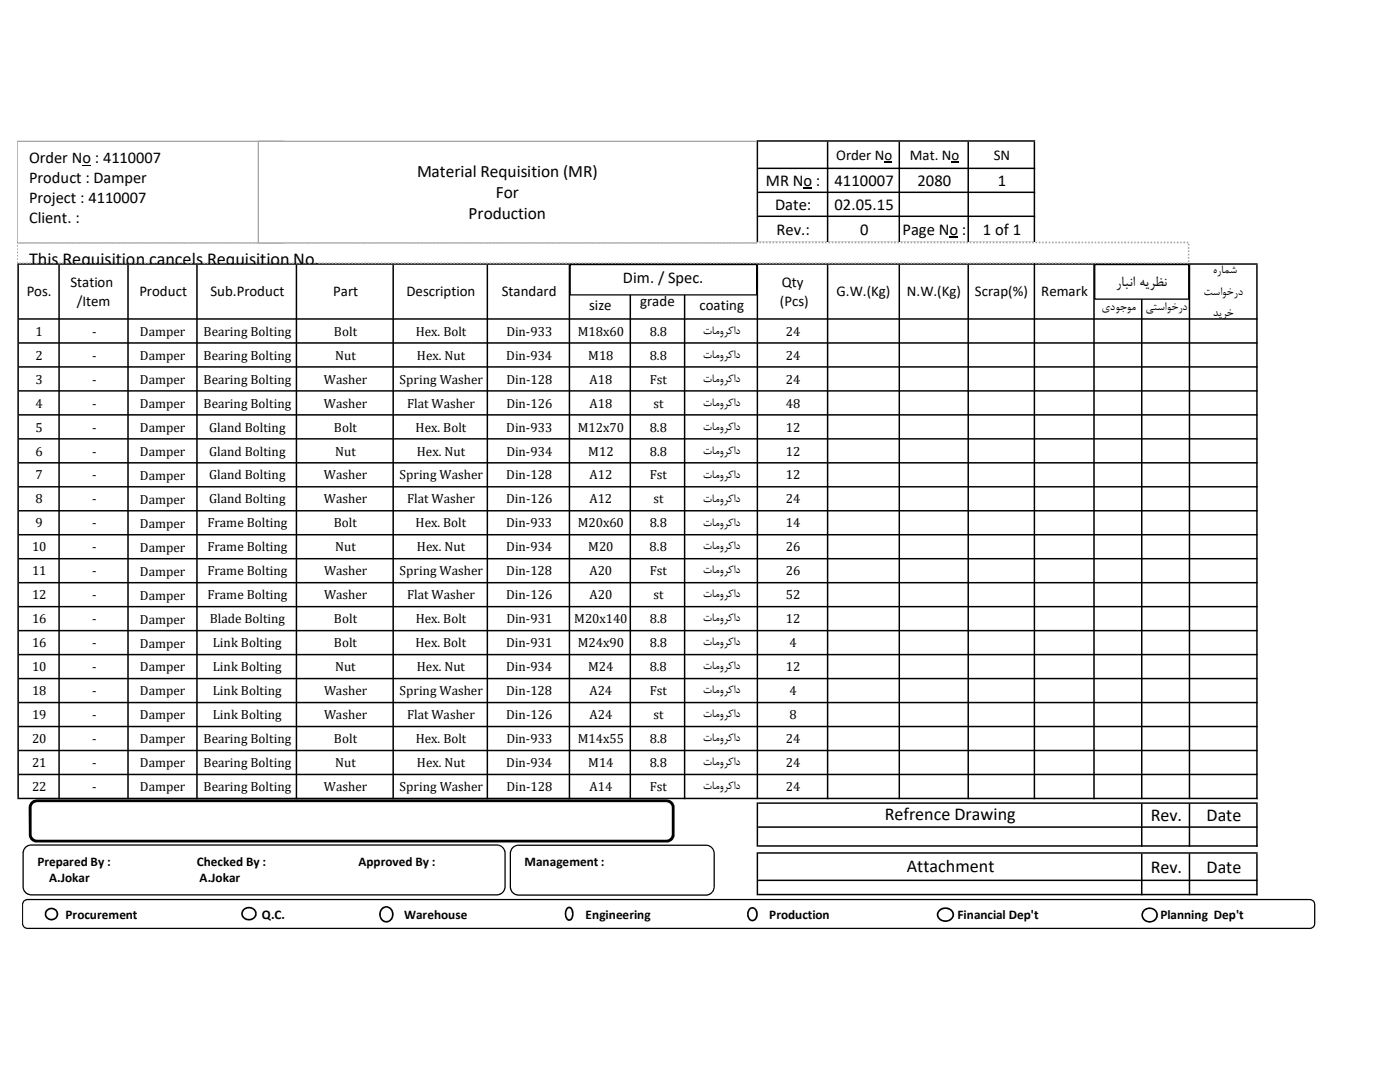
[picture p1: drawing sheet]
<svg xmlns="http://www.w3.org/2000/svg" width="279mm" height="216mm" viewBox="0 0 279 216" stroke-linecap="round" stroke-linejoin="round" font-family="sans-serif">
<path d="M160.4 37.5h1.7v.2h-1.7zM176.5 32.2h1.6v.2h-1.6zM189.9 32.2h1.5v.2h-1.5zM189.5 47.2h1.7v.3h-1.7z" fill="#000"/>
<g fill="#000">
<path d="M151 28h.3v20.6h-.3zM165 28.3h.3v20.3h-.3zM179.3 28.3h.3v20.3h-.3zM193.1 28.3h.3v20.3h-.3zM151 52.8h.3v106.7h-.3zM227.7 52.8h.3v106.7h-.3zM237.2 52.8h.3v106.7h-.3zM250.7 52.8h.3v106.7h-.3zM151 160.1h.3v8.9h-.3zM227.7 160.4h.3v8.6h-.3zM237.2 160.4h.3v8.6h-.3zM250.7 160.4h.3v8.6h-.3zM151 170.1h.3v8.5h-.3zM165 52.8h.3v106.7h-.3zM179.3 52.8h.3v106.7h-.3zM193.1 52.8h.3v106.7h-.3zM206.3 28.3h.3v131.2h-.3zM3.5 52.5h.3v107h-.3zM11.6 52.8h.3v106.7h-.3zM25.4 52.8h.3v106.7h-.3zM39.2 52.8h.3v106.7h-.3zM59 52.8h.3v106.7h-.3zM78.3 52.8h.3v106.7h-.3zM97.1 52.8h.3v106.7h-.3zM113.5 52.8h.3v106.7h-.3zM125.6 52.8h.3v106.7h-.3zM136.5 52.8h.3v106.7h-.3zM218.2 52.8h.3v106.7h-.3zM227.7 170.3h.3v8.3h-.3zM237.2 170.3h.3v8.3h-.3zM250.7 170.3h.3v8.3h-.3z" fill-rule="evenodd"/>
<path d="M151.3 28h55.3v.3h-55.3zM151.3 33.4h55.3v.3h-55.3zM151.3 38.2h55.3v.3h-55.3zM151.3 43h55.3v.3h-55.3zM151.3 48.3h55.3v.3h-55.3zM3.8 52.5h247.2v.3h-247.2zM3.8 63.5h247.2v.3h-247.2zM3.8 68.3h247.2v.3h-247.2zM3.8 73.1h247.2v.3h-247.2zM3.8 77.9h247.2v.2h-247.2zM3.8 82.6h247.2v.3h-247.2zM3.8 87.4h247.2v.3h-247.2zM3.8 92.2h247.2v.3h-247.2zM3.8 97h247.2v.3h-247.2zM3.8 101.8h247.2v.3h-247.2zM3.8 106.6h247.2v.2h-247.2zM3.8 111.3h247.2v.3h-247.2zM3.8 116.1h247.2v.3h-247.2zM3.8 120.9h247.2v.3h-247.2zM3.8 125.7h247.2v.3h-247.2zM3.8 130.5h247.2v.3h-247.2zM3.8 135.3h247.2v.3h-247.2zM3.8 140h247.2v.3h-247.2zM3.8 144.8h247.2v.3h-247.2zM3.8 149.6h247.2v.3h-247.2zM3.8 154.4h247.2v.3h-247.2zM3.8 159.2h247.2v.3h-247.2zM151.3 160.1h99.7v.3h-99.7zM151.3 164.9h99.7v.3h-99.7zM151.3 168.7h99.7v.3h-99.7zM151.3 170.1h99.7v.2h-99.7zM151.3 175.5h99.7v.3h-99.7zM151.3 178.4h99.7v.2h-99.7z" fill-rule="evenodd"/>
</g>
<path d="M3.4 48.4h233.8v4.1h-233.8z" fill="#fff"/>
<path d="M3.4 52.2h.2v.3h-.2zM3.4 51.5h.2v.4h-.2zM3.4 50.9h.2v.3h-.2zM3.4 50.2h.2v.3h-.2zM3.4 49.6h.2v.3h-.2zM3.4 48.9h.2v.3h-.2zM3.4 48.2h.2v.4h-.2l.2-.2v.2h-.2zM3.9 48.2h.3v.4h-.3zM4.6 48.2h.3v.4h-.3zM5.2 48.2h.3v.4h-.3zM5.9 48.2h.3v.4h-.3zM6.5 48.2h.4v.4h-.4zM7.2 48.2h.3v.4h-.3zM7.8 48.2h.4v.4h-.4zM8.5 48.2h.3v.4h-.3zM9.1 48.2h.4v.4h-.4zM9.8 48.2h.3v.4h-.3zM10.5 48.2h.3v.4h-.3zM11.1 48.2h.3v.4h-.3zM11.8 48.2h.3v.4h-.3zM12.4 48.2h.3v.4h-.3zM13.1 48.2h.3v.4h-.3zM13.8 48.2h.3v.4h-.3zM14.4 48.2h.3v.4h-.3zM15.1 48.2h.3v.4h-.3zM15.7 48.2h.3v.4h-.3zM16.4 48.2h.3v.4h-.3zM17 48.2h.4v.4h-.4zM17.7 48.2h.3v.4h-.3zM18.3 48.2h.4v.4h-.4zM19 48.2h.3v.4h-.3zM19.6 48.2h.4v.4h-.4zM20.3 48.2h.3v.4h-.3zM21 48.2h.3v.4h-.3zM21.6 48.2h.3v.4h-.3zM22.3 48.2h.3v.4h-.3zM22.9 48.2h.3v.4h-.3zM23.6 48.2h.3v.4h-.3zM24.3 48.2h.3v.4h-.3zM24.9 48.2h.3v.4h-.3zM25.6 48.2h.3v.4h-.3zM26.2 48.2h.3v.4h-.3zM26.9 48.2h.3v.4h-.3zM27.5 48.2h.4v.4h-.4zM28.2 48.2h.3v.4h-.3zM28.8 48.2h.4v.4h-.4zM29.5 48.2h.3v.4h-.3zM30.1 48.2h.4v.4h-.4zM30.8 48.2h.3v.4h-.3zM31.5 48.2h.3v.4h-.3zM32.1 48.2h.3v.4h-.3zM32.8 48.2h.3v.4h-.3zM33.4 48.2h.3v.4h-.3zM34.1 48.2h.3v.4h-.3zM34.8 48.2h.3v.4h-.3zM35.4 48.2h.3v.4h-.3zM36.1 48.2h.3v.4h-.3zM36.7 48.2h.3v.4h-.3zM37.4 48.2h.3v.4h-.3zM38 48.2h.4v.4h-.4zM38.7 48.2h.3v.4h-.3zM39.3 48.2h.4v.4h-.4zM40 48.2h.3v.4h-.3zM40.6 48.2h.4v.4h-.4zM41.3 48.2h.3v.4h-.3zM42 48.2h.3v.4h-.3zM42.6 48.2h.3v.4h-.3zM43.3 48.2h.3v.4h-.3zM43.9 48.2h.3v.4h-.3zM44.6 48.2h.3v.4h-.3zM45.3 48.2h.3v.4h-.3zM45.9 48.2h.3v.4h-.3zM46.6 48.2h.3v.4h-.3zM47.2 48.2h.3v.4h-.3zM47.9 48.2h.3v.4h-.3zM48.5 48.2h.4v.4h-.4zM49.2 48.2h.3v.4h-.3zM49.8 48.2h.4v.4h-.4zM50.5 48.2h.3v.4h-.3zM51.1 48.2h.4v.4h-.4zM51.8 48.2h.3v.4h-.3zM52.5 48.2h.3v.4h-.3zM53.1 48.2h.3v.4h-.3zM53.8 48.2h.3v.4h-.3zM54.4 48.2h.3v.4h-.3zM55.1 48.2h.3v.4h-.3zM55.8 48.2h.2v.4h-.2zM56.4 48.2h.3v.4h-.3zM57.1 48.2h.3v.4h-.3zM57.7 48.2h.3v.4h-.3zM58.4 48.2h.3v.4h-.3zM59 48.2h.4v.4h-.4zM59.7 48.2h.3v.4h-.3zM60.3 48.2h.4v.4h-.4zM61 48.2h.3v.4h-.3zM61.6 48.2h.4v.4h-.4zM62.3 48.2h.3v.4h-.3zM62.9 48.2h.4v.4h-.4zM63.6 48.2h.3v.4h-.3zM64.3 48.2h.3v.4h-.3zM64.9 48.2h.3v.4h-.3zM65.6 48.2h.3v.4h-.3zM66.3 48.2h.2v.4h-.2zM66.9 48.2h.3v.4h-.3zM67.6 48.2h.3v.4h-.3zM68.2 48.2h.3v.4h-.3zM68.9 48.2h.3v.4h-.3zM69.5 48.2h.3v.4h-.3zM70.2 48.2h.3v.4h-.3zM70.8 48.2h.4v.4h-.4zM71.5 48.2h.3v.4h-.3zM72.1 48.2h.4v.4h-.4zM72.8 48.2h.3v.4h-.3zM73.4 48.2h.4v.4h-.4zM74.1 48.2h.3v.4h-.3zM74.8 48.2h.3v.4h-.3zM75.4 48.2h.3v.4h-.3zM76.1 48.2h.3v.4h-.3zM76.8 48.2h.2v.4h-.2zM77.4 48.2h.3v.4h-.3zM78.1 48.2h.3v.4h-.3zM78.7 48.2h.3v.4h-.3zM79.4 48.2h.3v.4h-.3zM80 48.2h.3v.4h-.3zM80.7 48.2h.3v.4h-.3zM81.3 48.2h.4v.4h-.4zM82 48.2h.3v.4h-.3zM82.6 48.2h.4v.4h-.4zM83.3 48.2h.3v.4h-.3zM83.9 48.2h.4v.4h-.4zM84.6 48.2h.3v.4h-.3zM85.3 48.2h.3v.4h-.3zM85.9 48.2h.3v.4h-.3zM86.6 48.2h.3v.4h-.3zM87.2 48.2h.3v.4h-.3zM87.9 48.2h.3v.4h-.3zM88.6 48.2h.3v.4h-.3zM89.2 48.2h.3v.4h-.3zM89.9 48.2h.3v.4h-.3zM90.5 48.2h.3v.4h-.3zM91.2 48.2h.3v.4h-.3zM91.8 48.2h.4v.4h-.4zM92.5 48.2h.3v.4h-.3zM93.1 48.2h.4v.4h-.4zM93.8 48.2h.3v.4h-.3zM94.4 48.2h.4v.4h-.4zM95.1 48.2h.3v.4h-.3zM95.8 48.2h.3v.4h-.3zM96.4 48.2h.3v.4h-.3zM97.1 48.2h.3v.4h-.3zM97.7 48.2h.3v.4h-.3zM98.4 48.2h.3v.4h-.3zM99.1 48.2h.3v.4h-.3zM99.7 48.2h.3v.4h-.3zM100.4 48.2h.3v.4h-.3zM101 48.2h.3v.4h-.3zM101.7 48.2h.3v.4h-.3zM102.3 48.2h.4v.4h-.4zM103 48.2h.3v.4h-.3zM103.6 48.2h.4v.4h-.4zM104.3 48.2h.3v.4h-.3zM104.9 48.2h.4v.4h-.4zM105.6 48.2h.3v.4h-.3zM106.3 48.2h.3v.4h-.3zM106.9 48.2h.3v.4h-.3zM107.6 48.2h.3v.4h-.3zM108.2 48.2h.3v.4h-.3zM108.9 48.2h.3v.4h-.3zM109.6 48.2h.3v.4h-.3zM110.2 48.2h.3v.4h-.3zM110.9 48.2h.3v.4h-.3zM111.5 48.2h.3v.4h-.3zM112.2 48.2h.3v.4h-.3zM112.8 48.2h.4v.4h-.4zM113.5 48.2h.3v.4h-.3zM114.1 48.2h.4v.4h-.4zM114.8 48.2h.3v.4h-.3zM115.4 48.2h.4v.4h-.4zM116.1 48.2h.3v.4h-.3zM116.8 48.2h.3v.4h-.3zM117.4 48.2h.3v.4h-.3zM118.1 48.2h.3v.4h-.3zM118.7 48.2h.3v.4h-.3zM119.4 48.2h.3v.4h-.3zM120.1 48.2h.3v.4h-.3zM120.7 48.2h.3v.4h-.3zM121.4 48.2h.3v.4h-.3zM122 48.2h.3v.4h-.3zM122.7 48.2h.3v.4h-.3zM123.3 48.2h.4v.4h-.4zM124 48.2h.3v.4h-.3zM124.6 48.2h.4v.4h-.4zM125.3 48.2h.3v.4h-.3zM125.9 48.2h.4v.4h-.4zM126.6 48.2h.3v.4h-.3zM127.3 48.2h.3v.4h-.3zM127.9 48.2h.3v.4h-.3zM128.6 48.2h.3v.4h-.3zM129.2 48.2h.3v.4h-.3zM129.9 48.2h.3v.4h-.3zM130.6 48.2h.3v.4h-.3zM131.2 48.2h.3v.4h-.3zM131.9 48.2h.3v.4h-.3zM132.5 48.2h.3v.4h-.3zM133.2 48.2h.3v.4h-.3zM133.8 48.2h.4v.4h-.4zM134.5 48.2h.3v.4h-.3zM135.1 48.2h.4v.4h-.4zM135.8 48.2h.3v.4h-.3zM136.4 48.2h.4v.4h-.4zM137.1 48.2h.3v.4h-.3zM137.8 48.2h.3v.4h-.3zM138.4 48.2h.3v.4h-.3zM139.1 48.2h.3v.4h-.3zM139.7 48.2h.3v.4h-.3zM140.4 48.2h.3v.4h-.3zM141.1 48.2h.3v.4h-.3zM141.7 48.2h.3v.4h-.3zM142.4 48.2h.3v.4h-.3zM143 48.2h.3v.4h-.3zM143.7 48.2h.3v.4h-.3zM144.3 48.2h.4v.4h-.4zM145 48.2h.3v.4h-.3zM145.6 48.2h.4v.4h-.4zM146.3 48.2h.3v.4h-.3zM146.9 48.2h.4v.4h-.4zM147.6 48.2h.3v.4h-.3zM148.3 48.2h.3v.4h-.3zM148.9 48.2h.3v.4h-.3zM149.6 48.2h.3v.4h-.3zM150.2 48.2h.3v.4h-.3zM150.9 48.2h.3v.4h-.3zM151.6 48.2h.2v.4h-.2zM152.2 48.2h.3v.4h-.3zM152.9 48.2h.3v.4h-.3zM153.5 48.2h.3v.4h-.3zM154.2 48.2h.3v.4h-.3zM154.8 48.2h.4v.4h-.4zM155.5 48.2h.3v.4h-.3zM156.1 48.2h.4v.4h-.4zM156.8 48.2h.3v.4h-.3zM157.4 48.2h.4v.4h-.4zM158.1 48.2h.3v.4h-.3zM158.7 48.2h.4v.4h-.4zM159.4 48.2h.3v.4h-.3zM160.1 48.2h.3v.4h-.3zM160.7 48.2h.3v.4h-.3zM161.4 48.2h.3v.4h-.3zM162.1 48.2h.2v.4h-.2zM162.7 48.2h.3v.4h-.3zM163.4 48.2h.3v.4h-.3zM164 48.2h.3v.4h-.3zM164.7 48.2h.3v.4h-.3zM165.3 48.2h.4v.4h-.4zM166 48.2h.3v.4h-.3zM166.6 48.2h.4v.4h-.4zM167.3 48.2h.3v.4h-.3zM167.9 48.2h.4v.4h-.4zM168.6 48.2h.3v.4h-.3zM169.2 48.2h.4v.4h-.4zM169.9 48.2h.3v.4h-.3zM170.6 48.2h.3v.4h-.3zM171.2 48.2h.3v.4h-.3zM171.9 48.2h.3v.4h-.3zM172.6 48.2h.2v.4h-.2zM173.2 48.2h.3v.4h-.3zM173.9 48.2h.3v.4h-.3zM174.5 48.2h.3v.4h-.3zM175.2 48.2h.3v.4h-.3zM175.8 48.2h.3v.4h-.3zM176.5 48.2h.3v.4h-.3zM177.1 48.2h.4v.4h-.4zM177.8 48.2h.3v.4h-.3zM178.4 48.2h.4v.4h-.4zM179.1 48.2h.3v.4h-.3zM179.7 48.2h.4v.4h-.4zM180.4 48.2h.3v.4h-.3zM181.1 48.2h.3v.4h-.3zM181.7 48.2h.3v.4h-.3zM182.4 48.2h.3v.4h-.3zM183 48.2h.3v.4h-.3zM183.7 48.2h.3v.4h-.3zM184.4 48.2h.3v.4h-.3zM185 48.2h.3v.4h-.3zM185.7 48.2h.3v.4h-.3zM186.3 48.2h.3v.4h-.3zM187 48.2h.3v.4h-.3zM187.6 48.2h.4v.4h-.4zM188.3 48.2h.3v.4h-.3zM188.9 48.2h.4v.4h-.4zM189.6 48.2h.3v.4h-.3zM190.2 48.2h.4v.4h-.4zM190.9 48.2h.3v.4h-.3zM191.6 48.2h.3v.4h-.3zM192.2 48.2h.3v.4h-.3zM192.9 48.2h.3v.4h-.3zM193.5 48.2h.3v.4h-.3zM194.2 48.2h.3v.4h-.3zM194.9 48.2h.3v.4h-.3zM195.5 48.2h.3v.4h-.3zM196.2 48.2h.3v.4h-.3zM196.8 48.2h.3v.4h-.3zM197.5 48.2h.3v.4h-.3zM198.1 48.2h.4v.4h-.4zM198.8 48.2h.3v.4h-.3zM199.4 48.2h.4v.4h-.4zM200.1 48.2h.3v.4h-.3zM200.7 48.2h.4v.4h-.4zM201.4 48.2h.3v.4h-.3zM202.1 48.2h.3v.4h-.3zM202.7 48.2h.3v.4h-.3zM203.4 48.2h.3v.4h-.3zM204 48.2h.3v.4h-.3zM204.7 48.2h.3v.4h-.3zM205.4 48.2h.3v.4h-.3zM206 48.2h.3v.4h-.3zM206.7 48.2h.3v.4h-.3zM207.3 48.2h.3v.4h-.3zM208 48.2h.3v.4h-.3zM208.6 48.2h.4v.4h-.4zM209.3 48.2h.3v.4h-.3zM209.9 48.2h.4v.4h-.4zM210.6 48.2h.3v.4h-.3zM211.2 48.2h.4v.4h-.4zM211.9 48.2h.3v.4h-.3zM212.6 48.2h.3v.4h-.3zM213.2 48.2h.3v.4h-.3zM213.9 48.2h.3v.4h-.3zM214.5 48.2h.3v.4h-.3zM215.2 48.2h.3v.4h-.3zM215.9 48.2h.3v.4h-.3zM216.5 48.2h.3v.4h-.3zM217.2 48.2h.3v.4h-.3zM217.8 48.2h.3v.4h-.3zM218.5 48.2h.3v.4h-.3zM219.1 48.2h.4v.4h-.4zM219.8 48.2h.3v.4h-.3zM220.4 48.2h.4v.4h-.4zM221.1 48.2h.3v.4h-.3zM221.7 48.2h.4v.4h-.4zM222.4 48.2h.3v.4h-.3zM223.1 48.2h.3v.4h-.3zM223.7 48.2h.3v.4h-.3zM224.4 48.2h.3v.4h-.3zM225 48.2h.3v.4h-.3zM225.7 48.2h.3v.4h-.3zM226.4 48.2h.3v.4h-.3zM227 48.2h.3v.4h-.3zM227.7 48.2h.3v.4h-.3zM228.3 48.2h.3v.4h-.3zM229 48.2h.3v.4h-.3zM229.6 48.2h.4v.4h-.4zM230.3 48.2h.3v.4h-.3zM230.9 48.2h.4v.4h-.4zM231.6 48.2h.3v.4h-.3zM232.2 48.2h.4v.4h-.4zM232.9 48.2h.3v.4h-.3zM233.6 48.2h.3v.4h-.3zM234.2 48.2h.3v.4h-.3zM234.9 48.2h.3v.4h-.3zM235.5 48.2h.3v.4h-.3zM236.2 48.2h.3v.4h-.3zM236.9 48.2h.3v.4h-.3zM237.1 48.6h.3v.4h-.3zM237.1 49.3h.3v.4h-.3zM237.1 50h.3v.3h-.3zM237.1 50.6h.3v.4h-.3zM237.1 51.3h.3v.3h-.3zM237.1 51.9h.3v.4h-.3zM236.8 52.4h.3v.3h-.3zM236.1 52.4h.4v.3h-.4zM235.5 52.4h.3v.3h-.3zM234.8 52.4h.4v.3h-.4zM234.2 52.4h.3v.3h-.3zM233.5 52.4h.3v.3h-.3zM232.9 52.4h.3v.3h-.3zM232.2 52.4h.3v.3h-.3zM231.6 52.4h.3v.3h-.3zM230.9 52.4h.3v.3h-.3zM230.3 52.4h.2v.3h-.2zM229.6 52.4h.3v.3h-.3zM228.9 52.4h.3v.3h-.3zM228.3 52.4h.3v.3h-.3zM227.6 52.4h.3v.3h-.3zM226.9 52.4h.4v.3h-.4zM226.3 52.4h.3v.3h-.3zM225.6 52.4h.4v.3h-.4zM225 52.4h.3v.3h-.3zM224.3 52.4h.4v.3h-.4zM223.7 52.4h.3v.3h-.3zM223 52.4h.4v.3h-.4zM222.4 52.4h.3v.3h-.3zM221.7 52.4h.3v.3h-.3zM221.1 52.4h.3v.3h-.3zM220.4 52.4h.3v.3h-.3zM219.8 52.4h.2v.3h-.2zM219.1 52.4h.3v.3h-.3zM218.4 52.4h.3v.3h-.3zM217.8 52.4h.3v.3h-.3zM217.1 52.4h.3v.3h-.3zM216.5 52.4h.3v.3h-.3zM215.8 52.4h.3v.3h-.3zM215.1 52.4h.4v.3h-.4zM214.5 52.4h.3v.3h-.3zM213.8 52.4h.4v.3h-.4zM213.2 52.4h.3v.3h-.3zM212.5 52.4h.4v.3h-.4zM211.9 52.4h.3v.3h-.3zM211.2 52.4h.3v.3h-.3zM210.6 52.4h.3v.3h-.3zM209.9 52.4h.3v.3h-.3zM209.3 52.4h.2v.3h-.2zM208.6 52.4h.3v.3h-.3zM207.9 52.4h.3v.3h-.3zM207.3 52.4h.3v.3h-.3zM206.6 52.4h.3v.3h-.3zM206 52.4h.3v.3h-.3zM205.3 52.4h.3v.3h-.3zM204.6 52.4h.4v.3h-.4zM204 52.4h.3v.3h-.3zM203.3 52.4h.4v.3h-.4zM202.7 52.4h.3v.3h-.3zM202 52.4h.4v.3h-.4zM201.4 52.4h.3v.3h-.3zM200.7 52.4h.3v.3h-.3zM200.1 52.4h.3v.3h-.3zM199.4 52.4h.3v.3h-.3zM198.8 52.4h.3v.3h-.3zM198.1 52.4h.3v.3h-.3zM197.4 52.4h.3v.3h-.3zM196.8 52.4h.3v.3h-.3zM196.1 52.4h.3v.3h-.3zM195.5 52.4h.3v.3h-.3zM194.8 52.4h.3v.3h-.3zM194.1 52.4h.4v.3h-.4zM193.5 52.4h.3v.3h-.3zM192.8 52.4h.4v.3h-.4zM192.2 52.4h.3v.3h-.3zM191.5 52.4h.4v.3h-.4zM190.9 52.4h.3v.3h-.3zM190.2 52.4h.3v.3h-.3zM189.6 52.4h.3v.3h-.3zM188.9 52.4h.3v.3h-.3zM188.3 52.4h.3v.3h-.3zM187.6 52.4h.3v.3h-.3zM186.9 52.4h.3v.3h-.3zM186.3 52.4h.3v.3h-.3zM185.6 52.4h.3v.3h-.3zM185 52.4h.3v.3h-.3zM184.3 52.4h.3v.3h-.3zM183.6 52.4h.4v.3h-.4zM183 52.4h.3v.3h-.3zM182.3 52.4h.4v.3h-.4zM181.7 52.4h.3v.3h-.3zM181 52.4h.4v.3h-.4zM180.4 52.4h.3v.3h-.3zM179.7 52.4h.3v.3h-.3zM179.1 52.4h.3v.3h-.3zM178.4 52.4h.3v.3h-.3zM177.8 52.4h.3v.3h-.3zM177.1 52.4h.3v.3h-.3zM176.4 52.4h.3v.3h-.3zM175.8 52.4h.3v.3h-.3zM175.1 52.4h.3v.3h-.3zM174.5 52.4h.3v.3h-.3zM173.8 52.4h.3v.3h-.3zM173.1 52.4h.4v.3h-.4zM172.5 52.4h.3v.3h-.3zM171.8 52.4h.4v.3h-.4zM171.2 52.4h.3v.3h-.3zM170.5 52.4h.4v.3h-.4zM169.9 52.4h.3v.3h-.3zM169.2 52.4h.3v.3h-.3zM168.6 52.4h.3v.3h-.3zM167.9 52.4h.3v.3h-.3zM167.3 52.4h.3v.3h-.3zM166.6 52.4h.3v.3h-.3zM165.9 52.4h.3v.3h-.3zM165.3 52.4h.3v.3h-.3zM164.6 52.4h.3v.3h-.3zM164 52.4h.3v.3h-.3zM163.3 52.4h.3v.3h-.3zM162.6 52.4h.4v.3h-.4zM162 52.4h.3v.3h-.3zM161.3 52.4h.4v.3h-.4zM160.7 52.4h.3v.3h-.3zM160 52.4h.4v.3h-.4zM159.4 52.4h.3v.3h-.3zM158.7 52.4h.3v.3h-.3zM158.1 52.4h.3v.3h-.3zM157.4 52.4h.3v.3h-.3zM156.8 52.4h.3v.3h-.3zM156.1 52.4h.3v.3h-.3zM155.4 52.4h.3v.3h-.3zM154.8 52.4h.3v.3h-.3zM154.1 52.4h.3v.3h-.3zM153.5 52.4h.3v.3h-.3zM152.8 52.4h.3v.3h-.3zM152.1 52.4h.4v.3h-.4zM151.5 52.4h.3v.3h-.3zM150.8 52.4h.4v.3h-.4zM150.2 52.4h.3v.3h-.3zM149.5 52.4h.4v.3h-.4zM148.9 52.4h.3v.3h-.3zM148.2 52.4h.3v.3h-.3zM147.6 52.4h.3v.3h-.3zM146.9 52.4h.3v.3h-.3zM146.3 52.4h.3v.3h-.3zM145.6 52.4h.3v.3h-.3zM144.9 52.4h.3v.3h-.3zM144.3 52.4h.3v.3h-.3zM143.6 52.4h.3v.3h-.3zM143 52.4h.3v.3h-.3zM142.3 52.4h.3v.3h-.3zM141.6 52.4h.4v.3h-.4zM141 52.4h.3v.3h-.3zM140.3 52.4h.4v.3h-.4zM139.7 52.4h.3v.3h-.3zM139 52.4h.4v.3h-.4zM138.4 52.4h.3v.3h-.3zM137.7 52.4h.3v.3h-.3zM137.1 52.4h.3v.3h-.3zM136.4 52.4h.3v.3h-.3zM135.8 52.4h.3v.3h-.3zM135.1 52.4h.3v.3h-.3zM134.5 52.4h.2v.3h-.2zM133.8 52.4h.3v.3h-.3zM133.1 52.4h.3v.3h-.3zM132.5 52.4h.3v.3h-.3zM131.8 52.4h.3v.3h-.3zM131.1 52.4h.4v.3h-.4zM130.5 52.4h.3v.3h-.3zM129.8 52.4h.4v.3h-.4zM129.2 52.4h.3v.3h-.3zM128.5 52.4h.4v.3h-.4zM127.9 52.4h.3v.3h-.3zM127.2 52.4h.4v.3h-.4zM126.6 52.4h.3v.3h-.3zM125.9 52.4h.3v.3h-.3zM125.3 52.4h.3v.3h-.3zM124.6 52.4h.3v.3h-.3zM124 52.4h.2v.3h-.2zM123.3 52.4h.3v.3h-.3zM122.6 52.4h.3v.3h-.3zM122 52.4h.3v.3h-.3zM121.3 52.4h.3v.3h-.3zM120.6 52.4h.4v.3h-.4zM120 52.4h.3v.3h-.3zM119.3 52.4h.4v.3h-.4zM118.7 52.4h.3v.3h-.3zM118 52.4h.4v.3h-.4zM117.4 52.4h.3v.3h-.3zM116.7 52.4h.4v.3h-.4zM116.1 52.4h.3v.3h-.3zM115.4 52.4h.3v.3h-.3zM114.8 52.4h.3v.3h-.3zM114.1 52.4h.3v.3h-.3zM113.5 52.4h.2v.3h-.2zM112.8 52.4h.3v.3h-.3zM112.1 52.4h.3v.3h-.3zM111.5 52.4h.3v.3h-.3zM110.8 52.4h.3v.3h-.3zM110.2 52.4h.3v.3h-.3zM109.5 52.4h.3v.3h-.3zM108.8 52.4h.4v.3h-.4zM108.2 52.4h.3v.3h-.3zM107.5 52.4h.4v.3h-.4zM106.9 52.4h.3v.3h-.3zM106.2 52.4h.4v.3h-.4zM105.6 52.4h.3v.3h-.3zM104.9 52.4h.3v.3h-.3zM104.3 52.4h.3v.3h-.3zM103.6 52.4h.3v.3h-.3zM103 52.4h.3v.3h-.3zM102.3 52.4h.3v.3h-.3zM101.6 52.4h.3v.3h-.3zM101 52.4h.3v.3h-.3zM100.3 52.4h.3v.3h-.3zM99.7 52.4h.3v.3h-.3zM99 52.4h.3v.3h-.3zM98.3 52.4h.4v.3h-.4zM97.7 52.4h.3v.3h-.3zM97 52.4h.4v.3h-.4zM96.4 52.4h.3v.3h-.3zM95.7 52.4h.4v.3h-.4zM95.1 52.4h.3v.3h-.3zM94.4 52.4h.3v.3h-.3zM93.8 52.4h.3v.3h-.3zM93.1 52.4h.3v.3h-.3zM92.5 52.4h.3v.3h-.3zM91.8 52.4h.3v.3h-.3zM91.1 52.4h.3v.3h-.3zM90.5 52.4h.3v.3h-.3zM89.8 52.4h.3v.3h-.3zM89.2 52.4h.3v.3h-.3zM88.5 52.4h.3v.3h-.3zM87.8 52.4h.4v.3h-.4zM87.2 52.4h.3v.3h-.3zM86.5 52.4h.4v.3h-.4zM85.9 52.4h.3v.3h-.3zM85.2 52.4h.4v.3h-.4zM84.6 52.4h.3v.3h-.3zM83.9 52.4h.3v.3h-.3zM83.3 52.4h.3v.3h-.3zM82.6 52.4h.3v.3h-.3zM82 52.4h.3v.3h-.3zM81.3 52.4h.3v.3h-.3zM80.6 52.4h.3v.3h-.3zM80 52.4h.3v.3h-.3zM79.3 52.4h.3v.3h-.3zM78.7 52.4h.3v.3h-.3zM78 52.4h.3v.3h-.3zM77.3 52.4h.4v.3h-.4zM76.7 52.4h.3v.3h-.3zM76 52.4h.4v.3h-.4zM75.4 52.4h.3v.3h-.3zM74.7 52.4h.4v.3h-.4zM74.1 52.4h.3v.3h-.3zM73.4 52.4h.3v.3h-.3zM72.8 52.4h.3v.3h-.3zM72.1 52.4h.3v.3h-.3zM71.5 52.4h.3v.3h-.3zM70.8 52.4h.3v.3h-.3zM70.1 52.4h.3v.3h-.3zM69.5 52.4h.3v.3h-.3zM68.8 52.4h.3v.3h-.3zM68.2 52.4h.3v.3h-.3zM67.5 52.4h.3v.3h-.3zM66.8 52.4h.4v.3h-.4zM66.2 52.4h.3v.3h-.3zM65.5 52.4h.4v.3h-.4zM64.9 52.4h.3v.3h-.3zM64.2 52.4h.4v.3h-.4zM63.6 52.4h.3v.3h-.3zM62.9 52.4h.3v.3h-.3zM62.3 52.4h.3v.3h-.3zM61.6 52.4h.3v.3h-.3zM61 52.4h.3v.3h-.3zM60.3 52.4h.3v.3h-.3zM59.6 52.4h.3v.3h-.3zM59 52.4h.3v.3h-.3zM58.3 52.4h.3v.3h-.3zM57.7 52.4h.3v.3h-.3zM57 52.4h.3v.3h-.3zM56.3 52.4h.4v.3h-.4zM55.7 52.4h.3v.3h-.3zM55 52.4h.4v.3h-.4zM54.4 52.4h.3v.3h-.3zM53.7 52.4h.4v.3h-.4zM53.1 52.4h.3v.3h-.3zM52.4 52.4h.3v.3h-.3zM51.8 52.4h.3v.3h-.3zM51.1 52.4h.3v.3h-.3zM50.5 52.4h.3v.3h-.3zM49.8 52.4h.3v.3h-.3zM49.1 52.4h.3v.3h-.3zM48.5 52.4h.3v.3h-.3zM47.8 52.4h.3v.3h-.3zM47.2 52.4h.3v.3h-.3zM46.5 52.4h.3v.3h-.3zM45.8 52.4h.4v.3h-.4zM45.2 52.4h.3v.3h-.3zM44.5 52.4h.4v.3h-.4zM43.9 52.4h.3v.3h-.3zM43.2 52.4h.4v.3h-.4zM42.6 52.4h.3v.3h-.3zM41.9 52.4h.3v.3h-.3zM41.3 52.4h.3v.3h-.3zM40.6 52.4h.3v.3h-.3zM40 52.4h.3v.3h-.3zM39.3 52.4h.3v.3h-.3zM38.7 52.4h.2v.3h-.2zM38 52.4h.3v.3h-.3zM37.3 52.4h.3v.3h-.3zM36.7 52.4h.3v.3h-.3zM36 52.4h.3v.3h-.3zM35.3 52.4h.4v.3h-.4zM34.7 52.4h.3v.3h-.3zM34 52.4h.4v.3h-.4zM33.4 52.4h.3v.3h-.3zM32.7 52.4h.4v.3h-.4zM32.1 52.4h.3v.3h-.3zM31.4 52.4h.3v.3h-.3zM30.8 52.4h.3v.3h-.3zM30.1 52.4h.3v.3h-.3zM29.5 52.4h.3v.3h-.3zM28.8 52.4h.3v.3h-.3zM28.2 52.4h.2v.3h-.2zM27.5 52.4h.3v.3h-.3zM26.8 52.4h.3v.3h-.3zM26.2 52.4h.3v.3h-.3zM25.5 52.4h.3v.3h-.3zM24.8 52.4h.4v.3h-.4zM24.2 52.4h.3v.3h-.3zM23.5 52.4h.4v.3h-.4zM22.9 52.4h.3v.3h-.3zM22.2 52.4h.4v.3h-.4zM21.6 52.4h.3v.3h-.3zM20.9 52.4h.4v.3h-.4zM20.3 52.4h.3v.3h-.3zM19.6 52.4h.3v.3h-.3zM19 52.4h.3v.3h-.3zM18.3 52.4h.3v.3h-.3zM17.7 52.4h.2v.3h-.2zM17 52.4h.3v.3h-.3zM16.3 52.4h.3v.3h-.3zM15.7 52.4h.3v.3h-.3zM15 52.4h.3v.3h-.3zM14.4 52.4h.3v.3h-.3zM13.7 52.4h.3v.3h-.3zM13 52.4h.4v.3h-.4zM12.4 52.4h.3v.3h-.3zM11.7 52.4h.4v.3h-.4zM11.1 52.4h.3v.3h-.3zM10.4 52.4h.4v.3h-.4zM9.8 52.4h.3v.3h-.3zM9.1 52.4h.3v.3h-.3zM8.5 52.4h.3v.3h-.3zM7.8 52.4h.3v.3h-.3zM7.2 52.4h.3v.3h-.3zM6.5 52.4h.3v.3h-.3zM5.8 52.4h.3v.3h-.3zM5.2 52.4h.3v.3h-.3zM4.5 52.4h.3v.3h-.3zM3.9 52.4h.3v.3h-.3zM3.4 52.4l.1 .3z" fill="#a6a6a6"/>
<path d="M3.4 28.2h53.2v20.3h-53.2z" fill="#fff"/>
<path d="M3.4 28.1h53.3v20.5h-53.3zM3.4 28.3l.2-.1v20.3l-.2-.2h53.2l-.1 .2v-20.3l.1 .1z" fill="#a6a6a6"/>
<path d="M16.5 32.9h1.7v.1h-1.7z" fill="#000"/>
<path d="M51.6 28.2h99.4v20.3h-99.4z" fill="#fff"/>
<path d="M51.5 28.1h99.5l.1 .1v20.3l-.1 .1h-99.4l-.2-.1zM51.6 28.3l.1-.1v20.3l-.1-.2h99.4l-.1 .2v-20.3l.1 .1z" fill="#a6a6a6"/>
<path d="M218.5 52.8h18.7v6.9h-18.7z" fill="#fff"/>
<path d="M218.4 52.7h18.9v7l-.1 .1h-18.7l-.1-.1zM218.5 52.9l.1-.1v6.9l-.1-.1h18.7l-.1 .1v-6.9l.1 .1z" fill="#000"/>
<path d="M113.8 52.8h37.2v6h-37.2z" fill="#fff"/>
<path d="M113.7 52.7h37.3l.1 .1v6l-.1 .2h-37.2l-.1-.2zM113.8 52.9l.1-.1v6l-.1-.1h37.2l-.1 .1v-6l.1 .1z" fill="#000"/>
<path d="M5.1 169.1l.7-.4 .5-.1h92.8a1.65 1.65 0 0 1 1.7 1.7v6.6a1.68 1.68 0 0 1-1.7 1.7h-92.8a1.65 1.65 0 0 1-1.7-1.7v-6.6l.1-.5z" fill-rule="evenodd" fill="#fff"/>
<path d="M5 169l.5-.4 .6-.1h93a1.82 1.82 0 0 1 1.8 1.8v6.6a1.82 1.82 0 0 1-1.8 1.8h-93l-.6-.1-.5-.4-.4-.6-.1-.5v-7l.1-.6zM5.2 169.2l-.5 .9v7.1l.5 .8 .9 .4h93.2l.9-.4 .5-.9v-7l-.5-.9-.8-.5h-93.4z" fill="#000"/>
<path d="M102.3 169.1l.8-.4h.4h37.3a1.66 1.66 0 0 1 1.7 1.6v6.7a1.66 1.66 0 0 1-1.7 1.6h-37.3a1.65 1.65 0 0 1-1.6-1.6v-6.7v-.4z" fill-rule="evenodd" fill="#fff"/>
<path d="M102.2 169l1.1-.5h37.5a1.81 1.81 0 0 1 1.9 1.8v6.7a1.82 1.82 0 0 1-1.8 1.7h-37.4a1.81 1.81 0 0 1-1.8-1.7v-6.9l.2-.5zM102.4 169.2l-.4 .9v7l.4 .9 .9 .5h37.7l.9-.4 .5-1v-7l-.2-.7-1-.6h-38z" fill="#000"/>
<path d="M4.8 179.8l.7-.3h255.9a.96 .96 0 0 1 1 1v3.8a.96 .96 0 0 1-1 1h-255.9a.95 .95 0 0 1-1-1v-3.8z" fill-rule="evenodd" fill="#fff"/>
<path d="M4.6 179.8l.4-.3 .5-.1h256.1a1.14 1.14 0 0 1 .9 1.1v3.8a1.16 1.16 0 0 1-1 1.1h-256l-.8-.4-.3-.5v-4.2zM5 179.7l-.4 .8v3.8l.3 .6 .4 .2h256.3l.3-.1 .4-.6v-4.1l-.4-.6-.5-.1h-255.9z" fill="#000"/>
<circle cx="10.2" cy="182.4" r="1.16" fill="#fff"/>
<path d="M8.9 182.4a1.35 1.35 0 0 1 2.7 0 1.35 1.35 0 0 1-2.7 0zM9.3 182.4a.98 .98 0 0 0 1.9 0 .98 .98 0 0 0-1.9 0z" fill="#000"/>
<path d="M48.6 181.6a1.33 1.33 0 0 1 1.8-.4 1.33 1.33 0 0 1 .4 1.8 1.39 1.39 0 0 1-1.6 .4 1.39 1.39 0 0 1-.8-1.5z" fill-rule="evenodd" fill="#fff"/>
<path d="M48.6 181.3l.5-.3 .6-.1 .8 .2a1.55 1.55 0 0 1 .7 1.5 1.56 1.56 0 0 1-1.5 1.1 1.52 1.52 0 0 1-1.4-.8l-.1-.9zM48.8 181.6l-.3 .5v.4l.5 .7 1 .1 .6-.3 .2-.3v-.8l-.4-.5-1-.1z" fill="#000"/>
<path d="M76.3 181.3a1.43 1.43 0 0 1 2.1 .6 1.43 1.43 0 0 1-.9 2 1.46 1.46 0 0 1-1.6-.9 1.46 1.46 0 0 1 .4-1.7z" fill-rule="evenodd" fill="#fff"/>
<path d="M76.3 181.1a1.71 1.71 0 0 0-.6 1.8 1.71 1.71 0 0 0 1.4 1.2l.6-.1 .6-.6a1.76 1.76 0 0 0-.6-2.5l-.9-.1zM76.5 181.3l.8-.2 .4 .2 .4 .6v1.1l-.4 .6-.4 .2-.8-.2-.5-.9 .1-.8z" fill="#000"/>
<path d="M228.2 181.8a1.42 1.42 0 0 1 2.2-.3 1.42 1.42 0 0 1-.1 2.2 1.43 1.43 0 0 1-1.8-.1 1.43 1.43 0 0 1-.3-1.8z" fill-rule="evenodd" fill="#fff"/>
<path d="M228.3 181.5a1.66 1.66 0 0 1 1.8-.3 1.66 1.66 0 0 1 1 1.7l-.3 .6-.5 .4a1.58 1.58 0 0 1-2-.2 1.58 1.58 0 0 1-.2-2zM228.5 181.7l-.4 .9 .4 .8 .7 .4h.5l.8-.5 .3-.9-.3-.5-.3-.3-1-.2z" fill="#000"/>
<path d="M113.3 181.2l.3-.1a1.48 1.48 0 0 1 0 2.5 1.52 1.52 0 0 1-.3-2.4z" fill-rule="evenodd" fill="#fff"/>
<path d="M113.1 181.1a.65 .65 0 0 1 1 .1 1.7 1.7 0 0 1-.4 2.5h-.3a1.71 1.71 0 0 1-.3-2.6zM113.4 181.3l-.3 .6v.9l.4 .6h.2l.3-.2a1.8 1.8 0 0 0 0-1.7l-.3-.3z" fill="#000"/>
<path d="M187.4 181.7a1.65 1.65 0 0 1 2.8 .8 1.59 1.59 0 0 1-1.5 1.3 1.59 1.59 0 0 1-1.6-1.3z" fill-rule="evenodd" fill="#fff"/>
<path d="M187.5 181.5a1.91 1.91 0 0 1 2.6 .2 1.32 1.32 0 0 1-.2 1.9 1.97 1.97 0 0 1-2.7-.3 1.31 1.31 0 0 1 .3-1.8zM187.5 181.9l-.2 .4v.4l.2 .4 .6 .5h1.1l.7-.5 .2-.4-.1-.6-.5-.5-1.1-.2z" fill="#000"/>
<path d="M149.6 181.4a.85 .85 0 0 1 .9-.2 .85 .85 0 0 1 .5 .8 1.15 1.15 0 0 1-1.1 1.6 1.53 1.53 0 0 1-.3-2.2z" fill-rule="evenodd" fill="#fff"/>
<path d="M149.5 181.2l.7-.2 .4 .1 .3 .3a1.73 1.73 0 0 1-.1 2.2l-.4 .2h-.5l-.4-.2-.2-.4a1.93 1.93 0 0 1 0-1.6zM149.7 181.5l-.3 .7 .1 .7 .3 .5 .5 .1 .5-.5 .1-.6-.1-.6-.5-.5z" fill="#000"/>
<path d="M6.3 160.3l.6-.4 .5-.1h125.6a1.36 1.36 0 0 1 1.4 1.3v5.4a1.39 1.39 0 0 1-1.4 1.4h-125.6a1.36 1.36 0 0 1-1.4-1.4v-5.4z" fill-rule="evenodd" fill="#fff"/>
<path d="M6.2 160l.5-.4 .6-.1 126 .1a1.66 1.66 0 0 1 1.3 1.2v6a1.75 1.75 0 0 1-1.3 1.3h-126.3a1.75 1.75 0 0 1-1.2-1.3l-.1-5.7 .1-.6zM6.6 160.4l-.3 .6v5.7l.3 .5 .6 .4h126l.6-.4 .3-.5v-5.7l-.4-.6-.7-.3h-125.6z" fill="#000"/>
<g font-size="3.6">
<text x="5.8" y="53">This Requisition cancels Requisition No.</text>
<text x="176.6" y="163.7">Refrence Drawing</text>
<text x="229.7" y="163.8">Rev.</text>
<text x="240.8" y="163.8">Date</text>
<text x="181" y="173.9">Attachment</text>
<text x="229.7" y="174.1">Rev.</text>
<text x="240.8" y="174.1">Date</text>
</g>
<g font-size="3.5">
<text x="83.2" y="35.3">Material Requisition (MR)</text>
<text x="99" y="39.5">For</text>
<text x="93.5" y="43.7">Production</text>
</g>
<g font-size="3.3">
<text x="5.8" y="32.5">Order No : 4110007</text>
<text x="5.8" y="36.5">Product : Damper</text>
<text x="5.8" y="40.5">Project : 4110007</text>
<text x="152.9" y="37.1">MR No :</text>
<text x="154.7" y="41.9">Date:</text>
<text x="166.5" y="41.9">02.05.15</text>
<text x="166.5" y="37.1">4110007</text>
<text x="183.1" y="37.1">2080</text>
<text x="199.2" y="37.1">1</text>
<text x="5.8" y="44.5">Client. :</text>
<text x="155" y="46.9">Rev.:</text>
<text x="171.6" y="46.9">0</text>
<text x="180.1" y="46.9">Page No :</text>
<text x="196.1" y="46.9">1 of 1</text>
<text x="124.3" y="56.6">Dim. / Spec.</text>
<text x="222.7" y="57">رابان ه</text>
<text x="228.7" y="57">يرظن</text>
</g>
<g font-size="3">
<text x="166.9" y="31.8">Order No</text>
<text x="181.6" y="31.8">Mat. No</text>
<text x="198.3" y="31.8">SN</text>
<text x="5.3" y="59.1">Pos.</text>
<text x="14.1" y="57.2">Station</text>
<text x="27.8" y="59.1">Product</text>
<text x="42" y="59.1">Sub.Product</text>
<text x="66.5" y="59.1">Part</text>
<text x="81.1" y="59.1">Description</text>
<text x="100.1" y="59.1">Standard</text>
<text x="156" y="57.2">Qty</text>
<text x="167" y="59.1">G.W.(Kg)</text>
<text x="181" y="59.1">N.W.(Kg)</text>
<text x="194.6" y="59.1">Scrap(%)</text>
<text x="207.8" y="59.1">Remark</text>
<text x="15.3" y="61.1">/Item</text>
<text x="117.6" y="61.9">size</text>
<text x="127.8" y="61.1">grade</text>
<text x="139.6" y="61.9">coating</text>
<text x="155.7" y="61.1">(Pcs)</text>
</g>
<g font-size="2.6">
<text x="240.2" y="58.8">تساوخرد</text>
<text x="242" y="54.6">هرامش</text>
<text x="219.8" y="61.9">يدوجوم</text>
<text x="228.6" y="61.9">يتساوخرد</text>
<text x="242.1" y="63">ديرخ</text>
<text x="7.1" y="67">1</text>
<text x="7.1" y="71.8">2</text>
<text x="18.4" y="67">-</text>
<text x="18.4" y="71.8">-</text>
<text x="27.9" y="67">Damper</text>
<text x="27.9" y="71.8">Damper</text>
<text x="40.6" y="67">Bearing Bolting</text>
<text x="40.6" y="71.8">Bearing Bolting</text>
<text x="66.7" y="67">Bolt</text>
<text x="66.9" y="71.8">Nut</text>
<text x="83" y="67">Hex. Bolt</text>
<text x="83.2" y="71.8">Hex. Nut</text>
<text x="101" y="71.8">Din-934</text>
<text x="101.1" y="67">Din-933</text>
<text x="115.3" y="67">M18x60</text>
<text x="117.4" y="71.8">M18</text>
<text x="129.7" y="71.8">8.8</text>
<text x="129.7" y="67">8.8</text>
<text x="140.3" y="66.6">تاموركاد</text>
<text x="140.3" y="71.4">تاموركاد</text>
<text x="156.8" y="67">24</text>
<text x="156.8" y="71.8">24</text>
<text x="7.1" y="76.5">3</text>
<text x="18.4" y="76.5">-</text>
<text x="27.9" y="76.6">Damper</text>
<text x="40.6" y="76.5">Bearing Bolting</text>
<text x="64.7" y="76.5">Washer</text>
<text x="79.8" y="76.5">Spring Washer</text>
<text x="101.1" y="76.5">Din-128</text>
<text x="117.7" y="76.5">A18</text>
<text x="129.7" y="76.5">Fst</text>
<text x="140.3" y="76.2">تاموركاد</text>
<text x="156.8" y="76.5">24</text>
<text x="7.1" y="81.3">4</text>
<text x="18.4" y="81.3">-</text>
<text x="27.9" y="81.4">Damper</text>
<text x="40.6" y="81.3">Bearing Bolting</text>
<text x="64.7" y="81.3">Washer</text>
<text x="81.3" y="81.3">Flat Washer</text>
<text x="101.1" y="81.3">Din-126</text>
<text x="117.7" y="81.3">A18</text>
<text x="130.4" y="81.3">st</text>
<text x="140.3" y="80.9">تاموركاد</text>
<text x="156.8" y="81.3">48</text>
<text x="7.1" y="86.1">5</text>
<text x="18.4" y="86.1">-</text>
<text x="27.9" y="86.1">Damper</text>
<text x="41.7" y="86.1">Gland Bolting</text>
<text x="66.7" y="86.1">Bolt</text>
<text x="82.9" y="86.1">Hex. Bolt</text>
<text x="101" y="86.1">Din-933</text>
<text x="115.3" y="86.1">M12x70</text>
<text x="129.7" y="86.1">8.8</text>
<text x="140.3" y="85.7">تاموركاد</text>
<text x="156.8" y="86.1">12</text>
<text x="7.1" y="90.9">6</text>
<text x="7.1" y="95.7">7</text>
<text x="18.4" y="90.9">-</text>
<text x="18.4" y="95.7">-</text>
<text x="27.9" y="90.9">Damper</text>
<text x="27.9" y="95.7">Damper</text>
<text x="41.7" y="90.9">Gland Bolting</text>
<text x="41.7" y="95.7">Gland Bolting</text>
<text x="64.7" y="95.7">Washer</text>
<text x="66.9" y="90.9">Nut</text>
<text x="79.7" y="95.7">Spring Washer</text>
<text x="83.2" y="90.9">Hex. Nut</text>
<text x="101" y="95.7">Din-128</text>
<text x="101.1" y="90.9">Din-934</text>
<text x="117.4" y="90.9">M12</text>
<text x="117.7" y="95.7">A12</text>
<text x="129.7" y="95.7">Fst</text>
<text x="129.7" y="90.9">8.8</text>
<text x="140.3" y="90.5">تاموركاد</text>
<text x="140.3" y="95.3">تاموركاد</text>
<text x="156.8" y="90.9">12</text>
<text x="156.8" y="95.7">12</text>
<text x="7.1" y="100.5">8</text>
<text x="18.4" y="100.5">-</text>
<text x="27.9" y="100.5">Damper</text>
<text x="41.7" y="100.5">Gland Bolting</text>
<text x="64.7" y="100.5">Washer</text>
<text x="81.2" y="100.5">Flat Washer</text>
<text x="101" y="100.5">Din-126</text>
<text x="117.7" y="100.5">A12</text>
<text x="130.4" y="100.5">st</text>
<text x="140.3" y="100.1">تاموركاد</text>
<text x="156.8" y="100.5">24</text>
<text x="7.1" y="105.2">9</text>
<text x="18.4" y="105.2">-</text>
<text x="27.9" y="105.3">Damper</text>
<text x="41.4" y="105.2">Frame Bolting</text>
<text x="66.6" y="105.2">Bolt</text>
<text x="83" y="105.2">Hex. Bolt</text>
<text x="101" y="105.2">Din-933</text>
<text x="115.3" y="105.2">M20x60</text>
<text x="129.7" y="105.2">8.8</text>
<text x="140.3" y="104.9">تاموركاد</text>
<text x="156.8" y="105.2">14</text>
<text x="6.4" y="110">10</text>
<text x="18.4" y="110">-</text>
<text x="27.9" y="110.1">Damper</text>
<text x="41.4" y="110">Frame Bolting</text>
<text x="66.9" y="110">Nut</text>
<text x="83.2" y="110">Hex. Nut</text>
<text x="101" y="110">Din-934</text>
<text x="117.4" y="110">M20</text>
<text x="129.7" y="110">8.8</text>
<text x="140.3" y="109.6">تاموركاد</text>
<text x="156.8" y="110">26</text>
<text x="6.4" y="114.8">11</text>
<text x="6.4" y="119.6">12</text>
<text x="18.4" y="114.8">-</text>
<text x="18.4" y="119.6">-</text>
<text x="27.9" y="114.9">Damper</text>
<text x="27.9" y="119.6">Damper</text>
<text x="41.4" y="114.8">Frame Bolting</text>
<text x="41.4" y="119.6">Frame Bolting</text>
<text x="64.7" y="114.8">Washer</text>
<text x="64.7" y="119.6">Washer</text>
<text x="79.7" y="114.8">Spring Washer</text>
<text x="81.3" y="119.6">Flat Washer</text>
<text x="101" y="119.6">Din-126</text>
<text x="101" y="114.8">Din-128</text>
<text x="117.6" y="119.6">A20</text>
<text x="117.6" y="114.8">A20</text>
<text x="129.7" y="114.8">Fst</text>
<text x="130.4" y="119.6">st</text>
<text x="140.3" y="114.4">تاموركاد</text>
<text x="140.3" y="119.2">تاموركاد</text>
<text x="156.8" y="114.8">26</text>
<text x="156.8" y="119.6">52</text>
<text x="6.4" y="124.4">16</text>
<text x="18.4" y="124.4">-</text>
<text x="27.9" y="124.4">Damper</text>
<text x="41.9" y="124.4">Blade Bolting</text>
<text x="66.7" y="124.4">Bolt</text>
<text x="83" y="124.4">Hex. Bolt</text>
<text x="101.1" y="124.4">Din-931</text>
<text x="114.6" y="124.4">M20x140</text>
<text x="129.7" y="124.4">8.8</text>
<text x="140.3" y="124">تاموركاد</text>
<text x="156.8" y="124.4">12</text>
<text x="6.4" y="129.2">16</text>
<text x="18.4" y="129.2">-</text>
<text x="27.9" y="129.2">Damper</text>
<text x="42.5" y="129.2">Link Bolting</text>
<text x="66.6" y="129.2">Bolt</text>
<text x="82.9" y="129.2">Hex. Bolt</text>
<text x="101" y="129.2">Din-931</text>
<text x="115.3" y="129.2">M24x90</text>
<text x="129.7" y="129.2">8.8</text>
<text x="140.3" y="128.8">تاموركاد</text>
<text x="157.6" y="129.2">4</text>
<text x="6.4" y="133.9">10</text>
<text x="18.4" y="133.9">-</text>
<text x="27.9" y="134">Damper</text>
<text x="42.5" y="133.9">Link Bolting</text>
<text x="66.9" y="133.9">Nut</text>
<text x="83.2" y="133.9">Hex. Nut</text>
<text x="101" y="133.9">Din-934</text>
<text x="117.4" y="133.9">M24</text>
<text x="129.7" y="133.9">8.8</text>
<text x="140.3" y="133.6">تاموركاد</text>
<text x="156.8" y="133.9">12</text>
<text x="6.4" y="138.7">18</text>
<text x="6.4" y="143.5">19</text>
<text x="18.4" y="138.7">-</text>
<text x="18.4" y="143.5">-</text>
<text x="27.9" y="138.8">Damper</text>
<text x="27.9" y="143.6">Damper</text>
<text x="42.5" y="138.7">Link Bolting</text>
<text x="42.5" y="143.5">Link Bolting</text>
<text x="64.7" y="138.7">Washer</text>
<text x="64.7" y="143.5">Washer</text>
<text x="79.7" y="138.7">Spring Washer</text>
<text x="81.2" y="143.5">Flat Washer</text>
<text x="101" y="143.5">Din-126</text>
<text x="101" y="138.7">Din-128</text>
<text x="117.6" y="143.5">A24</text>
<text x="117.6" y="138.7">A24</text>
<text x="129.7" y="138.7">Fst</text>
<text x="130.4" y="143.5">st</text>
<text x="140.3" y="138.3">تاموركاد</text>
<text x="140.3" y="143.1">تاموركاد</text>
<text x="157.6" y="138.7">4</text>
<text x="157.6" y="143.5">8</text>
<text x="6.4" y="148.3">20</text>
<text x="18.4" y="148.3">-</text>
<text x="27.9" y="148.3">Damper</text>
<text x="40.6" y="148.3">Bearing Bolting</text>
<text x="66.7" y="148.3">Bolt</text>
<text x="83" y="148.3">Hex. Bolt</text>
<text x="101.1" y="148.3">Din-933</text>
<text x="115.3" y="148.3">M14x55</text>
<text x="129.7" y="148.3">8.8</text>
<text x="140.3" y="147.9">تاموركاد</text>
<text x="156.8" y="148.3">24</text>
<text x="6.4" y="153.1">21</text>
<text x="18.4" y="153.1">-</text>
<text x="27.9" y="153.1">Damper</text>
<text x="40.6" y="153.1">Bearing Bolting</text>
<text x="66.9" y="153.1">Nut</text>
<text x="83.2" y="153.1">Hex. Nut</text>
<text x="101" y="153.1">Din-934</text>
<text x="117.4" y="153.1">M14</text>
<text x="129.7" y="153.1">8.8</text>
<text x="140.3" y="152.7">تاموركاد</text>
<text x="156.8" y="153.1">24</text>
<text x="6.4" y="157.9">22</text>
<text x="18.4" y="157.9">-</text>
<text x="27.9" y="157.9">Damper</text>
<text x="40.6" y="157.9">Bearing Bolting</text>
<text x="64.7" y="157.9">Washer</text>
<text x="79.8" y="157.9">Spring Washer</text>
<text x="101.1" y="157.9">Din-128</text>
<text x="117.7" y="157.9">A14</text>
<text x="129.7" y="157.9">Fst</text>
<text x="140.3" y="157.5">تاموركاد</text>
<text x="156.8" y="157.9">24</text>
<text x="7.5" y="172.7">Prepared By :</text>
<text x="39.3" y="172.7">Checked By :</text>
<text x="71.5" y="172.7">Approved By :</text>
<text x="104.7" y="172.8">Management :</text>
<text x="9.8" y="176">A.Jokar</text>
<text x="39.8" y="176">A.Jokar</text>
<text x="13.1" y="183.4">Procurement</text>
<text x="52.3" y="183.4">Q.C.</text>
<text x="80.6" y="183.4">Warehouse</text>
<text x="116.9" y="183.4">Engineering</text>
<text x="153.5" y="183.4">Production</text>
<text x="191.1" y="183.4">Financial Dep't</text>
<text x="231.6" y="183.4">Planning Dep't</text>
</g>
</svg>
